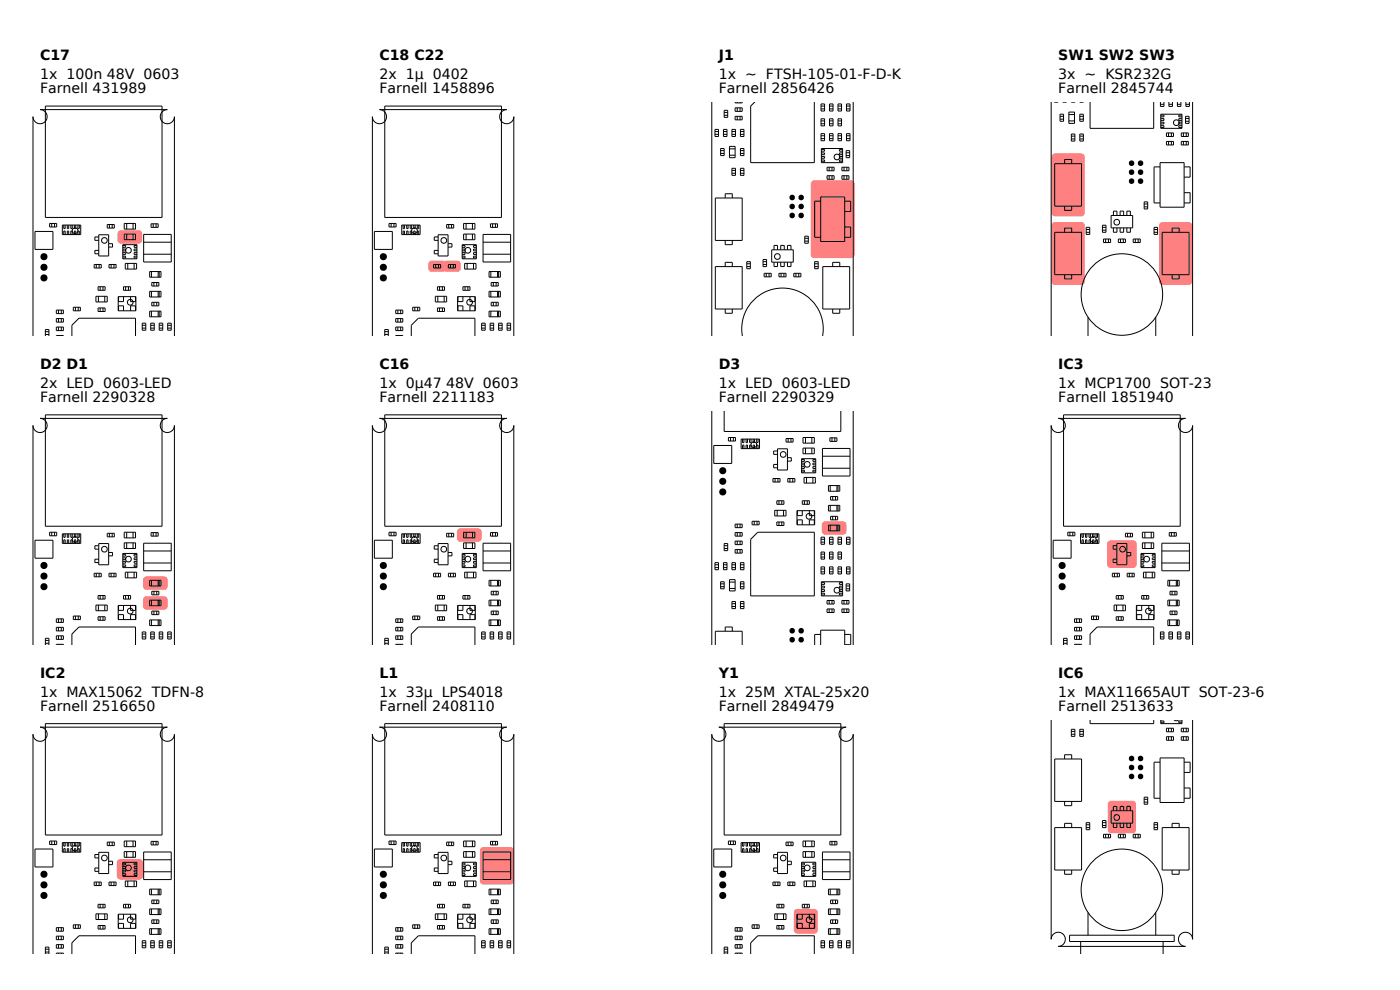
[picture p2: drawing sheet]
<svg xmlns="http://www.w3.org/2000/svg" width="297mm" height="210mm" viewBox="0 0 297 210" stroke-linecap="round" stroke-linejoin="round" font-family="sans-serif">
<path d="M25.1 49.1l.6-.3h3.7a.75 .75 0 0 1 .8 .8v1.3a.75 .75 0 0 1-.8 .8h-3.7a.75 .75 0 0 1-.8-.8v-1.3z" fill="#ff8080"/>
<g fill="none" stroke="#000" stroke-width=".21">
<path d="M9.6 22.5h24.8v23.6h-24.8zM7.4 49.1h3.8v3.8h-3.8zM10.5 47.4h1.5v.8h-1.5zM11 47.4v.8M11.6 47.4v.8M13.2 47.7h3.9v2.1h-3.9zM13.5 49.8v-.8h.3v.8M13.5 47.7v.8h.3v-.8M14.3 49.8v-.8h.3v.8M14.3 47.7v.8h.3v-.8M15 49.8v-.8h.3v.8M15 47.7v.8h.3v-.8"/>
<path d="M15.8 49.8v-.8h.3v.8M15.8 47.7v.8h.3v-.8M16.5 47.7v.8h.3v-.8M16.5 49.8v-.8h.3v.8M20 56.1h1.5v.8h-1.5zM20.4 56.1v.8M21 50.3h-.9v.7h.9M21 53.1h-.9v.7h.9M21 49.8h2.1v4.5h-2.1zM21 56.1v.8M22.8 47.6h1.5v.8h-1.5zM23.1 51.7h.8v.7h-.8"/>
<path d="M23.1 56.1h1.5v.8h-1.5zM23.2 47.6v.8M23.6 56.1v.8M23.8 47.6v.8M24.2 56.1v.8M26.1 53.6h.6v.4h-.6M26.1 52.1h.6v.4h-.6M26.1 52.8h.6v.4h-.6M26.1 54.3h.6v.4h-.6M26.1 51.9h3v3h-3zM26.4 47.4h2.4v1.2h-2.4zM26.4 49.7h2.4v1.2h-2.4z"/>
<path d="M26.6 55.9h2.4v1.2h-2.4zM26.9 47.4v1.2M26.9 49.7v1.2M27.1 55.9v1.2M28.2 47.4v1.2M28.2 49.7v1.2M28.5 55.9v1.2M29.1 52.1h-.6v.4h.6M29.1 52.8h-.6v.4h.6M29.1 53.6h-.6v.4h.6M29.1 54.3h-.6v.4h.6M30.5 49.7h5.8v5.9h-5.8z"/>
<path d="M30.5 53.9h5.8M30.5 51.4h5.8M31.8 57.6h2.4v1.2h-2.4zM32.1 47.5h1.5v.7h-1.5zM32.1 57.6v1.2M32.2 59.9h1.5v.8h-1.5zM32.5 47.5v.7M32.7 59.9v.8M33.1 47.5v.7M33.3 59.9v.8M33.6 57.6v1.2M33.8 57.6v1.2"/>
<path d="M7 71.3v-46.5a1.5 1.5 0 0 0 1.5 1.5 1.5 1.5 0 0 0 1.5-1.5 1.5 1.5 0 0 0-1.5-1.5h27a1.5 1.5 0 0 0-1.5 1.5 1.5 1.5 0 0 0 1.5 1.5 1.5 1.5 0 0 0 1.5-1.5v46.5M9.6 71.3v-1.4h.8v1.4M9.6 70.4h.8M9.6 71h.8M12 65.8h1.5v.7h-1.5zM12 67.6h1.5v.7h-1.5zM12 69.4h1.5v.7h-1.5zM12 71.3v-.1h1.5v.1M12.4 65.8v.7M12.4 67.6v.7M12.4 69.4v.7M12.4 71.2v.1"/>
<path d="M13 65.8v.7M13 67.6v.7M13 69.4v.7M13 71.2v.1M15.3 71.3v-2.3l1.5-1.5h12v3.8M15.6 65.2h1.5v.7h-1.5zM16 65.2v.7M16.6 65.2v.7M20.4 62.9h2.4v1.2h-2.4zM20.8 60.8h1.5v.8h-1.5zM20.8 65.3h1.5v.8h-1.5zM20.9 62.9v1.2"/>
<path d="M21.3 60.8v.8M21.3 65.3v.8M21.9 60.8v.8M21.9 65.3v.8M22.2 62.9v1.2M25.1 62.9h3.7v3h-3.7zM25.2 65.9v-1h1v1M25.2 62.9v1.1h1v-1.1M26.2 60.8h1.5v.8h-1.5zM26.7 60.8v.8M27.3 60.8v.8M27.7 62.9v1.1h1.1v-1.1"/>
<path d="M27.7 65.9v-1h1.1v1M30.2 69h.7M30.2 69.6h.7M30.2 68.6h.7v1.5h-.7zM31.8 61.8h2.4v1.2h-2.4zM31.8 66h2.4v1.2h-2.4zM32 69h.7M32 69.6h.7M32 68.6h.7v1.5h-.7zM32.1 61.8v1.2M32.1 66v1.2M32.2 64.1h1.5v.8h-1.5z"/>
<path d="M32.7 64.1v.8M33.3 64.1v.8M33.6 61.8v1.2M33.6 66v1.2M33.8 69h.7M33.8 69.6h.7M33.8 68.6h.7v1.5h-.7zM33.8 61.8v1.2M33.8 66v1.2M35.6 69h.7M35.6 69.6h.7M35.6 68.6h.7v1.5h-.7z"/>
<circle cx="15.9" cy="48.9" r=".6"/>
<circle cx="22.1" cy="51" r=".6"/>
<circle cx="27.2" cy="53.1" r=".6"/>
<circle cx="27.6" cy="64.1" r=".6"/>
</g>
<g fill="#000">
<circle cx="9.3" cy="56.7" r=".76"/>
<circle cx="9.3" cy="59" r=".76"/>
<circle cx="9.3" cy="54.5" r=".76"/>
</g>
<g fill="#ff8080">
<path d="M30.5 126.7l.6-.2h3.7a.75 .75 0 0 1 .8 .7v1.4a.75 .75 0 0 1-.8 .7h-3.7a.75 .75 0 0 1-.8-.7v-1.4z"/>
<path d="M30.5 122.5l.6-.2h3.7a.75 .75 0 0 1 .8 .7v1.4a.75 .75 0 0 1-.8 .7h-3.7a.75 .75 0 0 1-.8-.7v-1.4z"/>
</g>
<g fill="none" stroke="#000" stroke-width=".21">
<path d="M9.6 88h24.8v23.6h-24.8zM7.4 114.6h3.8v3.8h-3.8zM10.5 112.9h1.5v.8h-1.5zM11 112.9v.8M11.6 112.9v.8M13.2 113.3h3.9v2h-3.9zM13.5 115.3v-.8h.3v.8M13.5 113.3v.7h.3v-.7M14.3 115.3v-.8h.3v.8M14.3 113.3v.7h.3v-.7M15 115.3v-.8h.3v.8M15 113.3v.7h.3v-.7"/>
<path d="M15.8 115.3v-.8h.3v.8M15.8 113.3v.7h.3v-.7M16.5 113.3v.7h.3v-.7M16.5 115.3v-.8h.3v.8M21 115.8h-.9v.7h.9M21 118.6h-.9v.8h.9M21 115.3h2.1v4.5h-2.1zM22.8 113.1h1.5v.8h-1.5zM23.1 117.2h.8v.7h-.8M23.2 113.1v.8M23.8 113.1v.8M26.1 119.1h.6v.4h-.6"/>
<path d="M26.1 117.6h.6v.4h-.6M26.1 118.4h.6v.3h-.6M26.1 119.9h.6v.3h-.6M26.1 117.4h3v3h-3zM26.4 112.9h2.4v1.2h-2.4zM26.4 115.2h2.4v1.2h-2.4zM26.9 112.9v1.2M26.9 115.2v1.2M28.2 112.9v1.2M28.2 115.2v1.2M29.1 117.6h-.6v.4h.6M29.1 118.4h-.6v.3h.6"/>
<path d="M29.1 119.1h-.6v.4h.6M29.1 119.9h-.6v.3h.6M30.5 115.2h5.8v5.9h-5.8zM30.5 119.4h5.8M30.5 116.9h5.8M32.1 113h1.5v.7h-1.5zM32.5 113v.7M33.1 113v.7M7 136.8v-46.5a1.5 1.5 0 0 0 1.5 1.5 1.5 1.5 0 0 0 1.5-1.5 1.5 1.5 0 0 0-1.5-1.5h27a1.5 1.5 0 0 0-1.5 1.5 1.5 1.5 0 0 0 1.5 1.5 1.5 1.5 0 0 0 1.5-1.5v46.5M9.6 136.8v-1.4h.8v1.4M9.6 135.9h.8M9.6 136.5h.8"/>
<path d="M12 131.3h1.5v.7h-1.5zM12 133.1h1.5v.7h-1.5zM12 134.9h1.5v.7h-1.5zM12 136.8v-.1h1.5v.1M12.4 131.3v.7M12.4 133.1v.7M12.4 134.9v.7M12.4 136.7v.1M13 131.3v.7M13 133.1v.7M13 134.9v.7M13 136.7v.1"/>
<path d="M15.3 136.8v-2.3l1.5-1.5h12v3.8M15.6 130.7h1.5v.7h-1.5zM16 130.7v.7M16.6 130.7v.7M20 121.6h1.5v.8h-1.5zM20.4 128.4h2.4v1.2h-2.4zM20.4 121.6v.8M20.8 126.3h1.5v.8h-1.5zM20.8 130.8h1.5v.8h-1.5zM20.9 128.4v1.2M21 121.6v.8M21.3 126.3v.8"/>
<path d="M21.3 130.8v.8M21.9 126.3v.8M21.9 130.8v.8M22.2 128.4v1.2M23.1 121.6h1.5v.8h-1.5zM23.6 121.6v.8M24.2 121.6v.8M25.1 128.4h3.7v3h-3.7zM25.2 131.4v-1h1v1M25.2 128.4v1.1h1v-1.1M26.2 126.3h1.5v.8h-1.5zM26.6 121.4h2.4v1.2h-2.4z"/>
<path d="M26.7 126.3v.8M27.1 121.4v1.2M27.3 126.3v.8M27.7 128.4v1.1h1.1v-1.1M27.7 131.4v-1h1.1v1M28.5 121.4v1.2M30.2 134.5h.7M30.2 135.1h.7M30.2 134.1h.7v1.5h-.7zM31.8 123.1h2.4v1.2h-2.4zM31.8 127.3h2.4v1.2h-2.4zM31.8 131.5h2.4v1.2h-2.4z"/>
<path d="M32 134.5h.7M32 135.1h.7M32 134.1h.7v1.5h-.7zM32.1 123.1v1.2M32.1 127.3v1.2M32.1 131.5v1.2M32.2 129.6h1.5v.8h-1.5zM32.2 125.4h1.5v.8h-1.5zM32.7 125.4v.8M32.7 129.6v.8M33.3 125.4v.8M33.3 129.6v.8"/>
<path d="M33.6 123.1v1.2M33.6 127.3v1.2M33.6 131.5v1.2M33.8 134.5h.7M33.8 135.1h.7M33.8 134.1h.7v1.5h-.7zM33.8 123.1v1.2M33.8 127.3v1.2M33.8 131.5v1.2M35.6 134.5h.7M35.6 135.1h.7M35.6 134.1h.7v1.5h-.7z"/>
<circle cx="15.9" cy="114.4" r=".6"/>
<circle cx="22.1" cy="116.5" r=".6"/>
<circle cx="27.2" cy="118.6" r=".6"/>
<circle cx="27.6" cy="129.6" r=".6"/>
</g>
<g fill="#000">
<circle cx="9.3" cy="120" r=".76"/>
<circle cx="9.3" cy="124.5" r=".76"/>
<circle cx="9.3" cy="122.2" r=".76"/>
</g>
<path d="M25 182.5l.5-.3h4.1a.75 .75 0 0 1 .7 .8v2.8a.75 .75 0 0 1-.7 .8h-4.1a.75 .75 0 0 1-.7-.8v-2.8z" fill="#ff8080"/>
<g fill="none" stroke="#000" stroke-width=".21">
<path d="M9.6 153.5h24.8v23.6h-24.8zM10.5 178.4h1.5v.8h-1.5zM11 178.4v.8M11.6 178.4v.8M13.2 178.8h3.9v2h-3.9zM13.5 178.8v.7h.3v-.7M14.3 178.8v.7h.3v-.7M15 178.8v.7h.3v-.7M15.8 178.8v.7h.3v-.7M16.5 178.8v.7h.3v-.7M22.8 178.6h1.5v.8h-1.5zM23.2 178.6v.8"/>
<path d="M23.8 178.6v.8M26.4 178.4h2.4v1.2h-2.4zM26.9 178.4v1.2M28.2 178.4v1.2M32.1 178.5h1.5v.7h-1.5zM32.5 178.5v.7M33.1 178.5v.7M7.4 180.1h3.8v3.8h-3.8zM12 196.8h1.5v.7h-1.5zM12 198.6h1.5v.7h-1.5zM12.4 196.8v.7M12.4 198.6v.7"/>
<path d="M13 196.8v.7M13 198.6v.7M13.5 180.8v-.8h.3v.8M14.3 180.8v-.8h.3v.8M15 180.8v-.8h.3v.8M15.6 196.2h1.5v.7h-1.5zM15.8 180.8v-.8h.3v.8M16 196.2v.7M16.5 180.8v-.8h.3v.8M16.6 196.2v.7M20 187.1h1.5v.8h-1.5zM20.4 193.9h2.4v1.2h-2.4z"/>
<path d="M20.4 187.1v.8M20.8 191.8h1.5v.8h-1.5zM20.8 196.3h1.5v.8h-1.5zM20.9 193.9v1.2M21 181.3h-.9v.7h.9M21 184.1h-.9v.8h.9M21 180.8h2.1v4.5h-2.1zM21 187.1v.8M21.3 191.8v.8M21.3 196.3v.8M21.9 191.8v.8M21.9 196.3v.8"/>
<path d="M22.2 193.9v1.2M23.1 182.7h.8v.7h-.8M23.1 187.1h1.5v.8h-1.5zM23.6 187.1v.8M24.2 187.1v.8M25.1 193.9h3.7v3h-3.7zM25.2 196.9v-1h1v1M25.2 193.9v1.1h1v-1.1M26.1 184.6h.6v.4h-.6M26.1 183.1h.6v.4h-.6M26.1 183.9h.6v.3h-.6M26.1 185.4h.6v.3h-.6"/>
<path d="M26.1 182.9h3v3h-3zM26.2 191.8h1.5v.8h-1.5zM26.4 180.7h2.4v1.2h-2.4zM26.6 186.9h2.4v1.2h-2.4zM26.7 191.8v.8M26.9 180.7v1.2M27.1 186.9v1.2M27.3 191.8v.8M27.7 193.9v1.1h1.1v-1.1M27.7 196.9v-1h1.1v1M28.2 180.7v1.2M28.5 186.9v1.2"/>
<path d="M29.1 183.1h-.6v.4h.6M29.1 183.9h-.6v.3h.6M29.1 184.6h-.6v.4h.6M29.1 185.4h-.6v.3h.6M30.2 199.6h.7v1.5h-.7zM30.5 180.7h5.8v5.9h-5.8zM30.5 184.9h5.8M30.5 182.4h5.8M31.8 188.6h2.4v1.2h-2.4zM31.8 192.8h2.4v1.2h-2.4zM31.8 197h2.4v1.2h-2.4zM32 199.6h.7v1.5h-.7z"/>
<path d="M32.1 188.6v1.2M32.1 192.8v1.2M32.1 197v1.2M32.2 195.1h1.5v.8h-1.5zM32.2 190.9h1.5v.8h-1.5zM32.7 190.9v.8M32.7 195.1v.8M33.3 190.9v.8M33.3 195.1v.8M33.6 188.6v1.2M33.6 192.8v1.2M33.6 197v1.2"/>
<path d="M33.8 199.6h.7v1.5h-.7zM33.8 188.6v1.2M33.8 192.8v1.2M33.8 197v1.2M35.6 199.6h.7v1.5h-.7zM7 202.3v-46.5a1.5 1.5 0 0 0 1.5 1.5 1.5 1.5 0 0 0 1.5-1.5 1.5 1.5 0 0 0-1.5-1.5h27a1.5 1.5 0 0 0-1.5 1.5 1.5 1.5 0 0 0 1.5 1.5 1.5 1.5 0 0 0 1.5-1.5v46.5M9.6 202.3v-1.4h.8v1.4M9.6 201.4h.8M9.6 202h.8M12 200.4h1.5v.7h-1.5zM12 202.3v-.1h1.5v.1M12.4 200.4v.7"/>
<path d="M12.4 202.2v.1M13 200.4v.7M13 202.2v.1M15.3 202.3v-2.3l1.5-1.5h12v3.8M30.2 200h.7M30.2 200.6h.7M32 200h.7M32 200.6h.7M33.8 200h.7M33.8 200.6h.7M35.6 200h.7M35.6 200.6h.7"/>
<circle cx="15.9" cy="180" r=".6"/>
<circle cx="22.1" cy="182" r=".6"/>
<circle cx="27.2" cy="184.1" r=".6"/>
<circle cx="27.6" cy="195.1" r=".6"/>
</g>
<g fill="#000">
<circle cx="9.3" cy="187.7" r=".76"/>
<circle cx="9.3" cy="190" r=".76"/>
<circle cx="9.3" cy="185.5" r=".76"/>
</g>
<g fill="#ff8080">
<path d="M91.1 55.5l.5-.2h2.3a.75 .75 0 0 1 .7 .7v.9a.75 .75 0 0 1-.7 .8h-2.3a.75 .75 0 0 1-.7-.8v-.9z"/>
<path d="M94.2 55.5l.6-.2h2.2a.75 .75 0 0 1 .8 .7v.9a.75 .75 0 0 1-.8 .8h-2.2a.75 .75 0 0 1-.8-.8v-.9z"/>
</g>
<g fill="none" stroke="#000" stroke-width=".21">
<path d="M81.6 22.5h24.8v23.6h-24.8zM79.4 49.1h3.8v3.8h-3.8zM82.5 47.4h1.5v.8h-1.5zM83 47.4v.8M83.6 47.4v.8M85.2 47.7h3.9v2.1h-3.9zM85.5 49.8v-.8h.3v.8M85.5 47.7v.8h.3v-.8M86.3 49.8v-.8h.3v.8M86.3 47.7v.8h.3v-.8M87 49.8v-.8h.3v.8M87 47.7v.8h.3v-.8"/>
<path d="M87.8 49.8v-.8h.3v.8M87.8 47.7v.8h.3v-.8M88.5 47.7v.8h.3v-.8M88.5 49.8v-.8h.3v.8M92 56.1h1.5v.8h-1.5zM92.4 56.1v.8M93 50.3h-.9v.7h.9M93 53.1h-.9v.7h.9M93 49.8h2.1v4.5h-2.1zM93 56.1v.8M94.8 47.6h1.5v.8h-1.5zM95.1 51.7h.8v.7h-.8"/>
<path d="M95.1 56.1h1.5v.8h-1.5zM95.2 47.6v.8M95.6 56.1v.8M95.8 47.6v.8M96.2 56.1v.8M98.1 53.6h.6v.4h-.6M98.1 52.1h.6v.4h-.6M98.1 52.8h.6v.4h-.6M98.1 54.3h.6v.4h-.6M98.1 51.9h3v3h-3zM98.4 47.4h2.4v1.2h-2.4zM98.4 49.7h2.4v1.2h-2.4z"/>
<path d="M98.6 55.9h2.4v1.2h-2.4zM98.9 47.4v1.2M98.9 49.7v1.2M99.1 55.9v1.2M100.2 47.4v1.2M100.2 49.7v1.2M100.5 55.9v1.2M101.1 52.1h-.6v.4h.6M101.1 52.8h-.6v.4h.6M101.1 53.6h-.6v.4h.6M101.1 54.3h-.6v.4h.6M102.5 49.7h5.8v5.9h-5.8z"/>
<path d="M102.5 53.9h5.8M102.5 51.4h5.8M103.8 57.6h2.4v1.2h-2.4zM104.1 47.5h1.5v.7h-1.5zM104.1 57.6v1.2M104.2 59.9h1.5v.8h-1.5zM104.5 47.5v.7M104.7 59.9v.8M105.1 47.5v.7M105.3 59.9v.8M105.6 57.6v1.2M105.8 57.6v1.2"/>
<path d="M79 71.3v-46.5a1.5 1.5 0 0 0 1.5 1.5 1.5 1.5 0 0 0 1.5-1.5 1.5 1.5 0 0 0-1.5-1.5h27a1.5 1.5 0 0 0-1.5 1.5 1.5 1.5 0 0 0 1.5 1.5 1.5 1.5 0 0 0 1.5-1.5v46.5M81.6 71.3v-1.4h.8v1.4M81.6 70.4h.8M81.6 71h.8M84 65.8h1.5v.7h-1.5zM84 67.6h1.5v.7h-1.5zM84 69.4h1.5v.7h-1.5zM84 71.3v-.1h1.5v.1M84.4 65.8v.7M84.4 67.6v.7M84.4 69.4v.7M84.4 71.2v.1"/>
<path d="M85 65.8v.7M85 67.6v.7M85 69.4v.7M85 71.2v.1M87.3 71.3v-2.3l1.5-1.5h12v3.8M87.6 65.2h1.5v.7h-1.5zM88 65.2v.7M88.6 65.2v.7M92.4 62.9h2.4v1.2h-2.4zM92.8 60.8h1.5v.8h-1.5zM92.8 65.3h1.5v.8h-1.5zM92.9 62.9v1.2"/>
<path d="M93.3 60.8v.8M93.3 65.3v.8M93.9 60.8v.8M93.9 65.3v.8M94.2 62.9v1.2M97.1 62.9h3.7v3h-3.7zM97.2 65.9v-1h1v1M97.2 62.9v1.1h1v-1.1M98.2 60.8h1.5v.8h-1.5zM98.7 60.8v.8M99.3 60.8v.8M99.7 62.9v1.1h1.1v-1.1"/>
<path d="M99.7 65.9v-1h1.1v1M102.2 69h.7M102.2 69.6h.7M102.2 68.6h.7v1.5h-.7zM103.8 61.8h2.4v1.2h-2.4zM103.8 66h2.4v1.2h-2.4zM104 69h.7M104 69.6h.7M104 68.6h.7v1.5h-.7zM104.1 61.8v1.2M104.1 66v1.2M104.2 64.1h1.5v.8h-1.5z"/>
<path d="M104.7 64.1v.8M105.3 64.1v.8M105.6 61.8v1.2M105.6 66v1.2M105.8 69h.7M105.8 69.6h.7M105.8 68.6h.7v1.5h-.7zM105.8 61.8v1.2M105.8 66v1.2M107.6 69h.7M107.6 69.6h.7M107.6 68.6h.7v1.5h-.7z"/>
<circle cx="87.9" cy="48.9" r=".6"/>
<circle cx="94.2" cy="51" r=".6"/>
<circle cx="99.3" cy="53.1" r=".6"/>
<circle cx="99.6" cy="64.1" r=".6"/>
</g>
<g fill="#000">
<circle cx="81.3" cy="54.5" r=".76"/>
<circle cx="81.3" cy="56.7" r=".76"/>
<circle cx="81.3" cy="59" r=".76"/>
</g>
<path d="M97.2 112.3l.5-.2h3.7a.75 .75 0 0 1 .8 .7v1.4a.75 .75 0 0 1-.8 .7h-3.7a.75 .75 0 0 1-.8-.7v-1.4z" fill="#ff8080"/>
<g fill="none" stroke="#000" stroke-width=".21">
<path d="M81.6 88h24.8v23.6h-24.8zM79.4 114.6h3.8v3.8h-3.8zM82.5 112.9h1.5v.8h-1.5zM83 112.9v.8M83.6 112.9v.8M85.2 113.3h3.9v2h-3.9zM85.5 115.3v-.8h.3v.8M85.5 113.3v.7h.3v-.7M86.3 115.3v-.8h.3v.8M86.3 113.3v.7h.3v-.7M87 115.3v-.8h.3v.8M87 113.3v.7h.3v-.7"/>
<path d="M87.8 115.3v-.8h.3v.8M87.8 113.3v.7h.3v-.7M88.5 113.3v.7h.3v-.7M88.5 115.3v-.8h.3v.8M93 115.8h-.9v.7h.9M93 118.6h-.9v.8h.9M93 115.3h2.1v4.5h-2.1zM94.8 113.1h1.5v.8h-1.5zM95.1 117.2h.8v.7h-.8M95.2 113.1v.8M95.8 113.1v.8M98.1 119.1h.6v.4h-.6"/>
<path d="M98.1 117.6h.6v.4h-.6M98.1 118.4h.6v.3h-.6M98.1 119.9h.6v.3h-.6M98.1 117.4h3v3h-3zM98.4 112.9h2.4v1.2h-2.4zM98.4 115.2h2.4v1.2h-2.4zM98.9 112.9v1.2M98.9 115.2v1.2M100.2 112.9v1.2M100.2 115.2v1.2M101.1 117.6h-.6v.4h.6M101.1 118.4h-.6v.3h.6"/>
<path d="M101.1 119.1h-.6v.4h.6M101.1 119.9h-.6v.3h.6M102.5 115.2h5.8v5.9h-5.8zM102.5 119.4h5.8M102.5 116.9h5.8M104.1 113h1.5v.7h-1.5zM104.5 113v.7M105.1 113v.7M79 136.8v-46.5a1.5 1.5 0 0 0 1.5 1.5 1.5 1.5 0 0 0 1.5-1.5 1.5 1.5 0 0 0-1.5-1.5h27a1.5 1.5 0 0 0-1.5 1.5 1.5 1.5 0 0 0 1.5 1.5 1.5 1.5 0 0 0 1.5-1.5v46.5M81.6 136.8v-1.4h.8v1.4M81.6 135.9h.8M81.6 136.5h.8"/>
<path d="M84 131.3h1.5v.7h-1.5zM84 133.1h1.5v.7h-1.5zM84 134.9h1.5v.7h-1.5zM84 136.8v-.1h1.5v.1M84.4 131.3v.7M84.4 133.1v.7M84.4 134.9v.7M84.4 136.7v.1M85 131.3v.7M85 133.1v.7M85 134.9v.7M85 136.7v.1"/>
<path d="M87.3 136.8v-2.3l1.5-1.5h12v3.8M87.6 130.7h1.5v.7h-1.5zM88 130.7v.7M88.6 130.7v.7M92 121.6h1.5v.8h-1.5zM92.4 128.4h2.4v1.2h-2.4zM92.4 121.6v.8M92.8 126.3h1.5v.8h-1.5zM92.8 130.8h1.5v.8h-1.5zM92.9 128.4v1.2M93 121.6v.8M93.3 126.3v.8"/>
<path d="M93.3 130.8v.8M93.9 126.3v.8M93.9 130.8v.8M94.2 128.4v1.2M95.1 121.6h1.5v.8h-1.5zM95.6 121.6v.8M96.2 121.6v.8M97.1 128.4h3.7v3h-3.7zM97.2 131.4v-1h1v1M97.2 128.4v1.1h1v-1.1M98.2 126.3h1.5v.8h-1.5zM98.6 121.4h2.4v1.2h-2.4z"/>
<path d="M98.7 126.3v.8M99.1 121.4v1.2M99.3 126.3v.8M99.7 128.4v1.1h1.1v-1.1M99.7 131.4v-1h1.1v1M100.5 121.4v1.2M102.2 134.5h.7M102.2 135.1h.7M102.2 134.1h.7v1.5h-.7zM103.8 123.1h2.4v1.2h-2.4zM103.8 127.3h2.4v1.2h-2.4zM103.8 131.5h2.4v1.2h-2.4z"/>
<path d="M104 134.5h.7M104 135.1h.7M104 134.1h.7v1.5h-.7zM104.1 123.1v1.2M104.1 127.3v1.2M104.1 131.5v1.2M104.2 129.6h1.5v.8h-1.5zM104.2 125.4h1.5v.8h-1.5zM104.7 125.4v.8M104.7 129.6v.8M105.3 125.4v.8M105.3 129.6v.8"/>
<path d="M105.6 123.1v1.2M105.6 127.3v1.2M105.6 131.5v1.2M105.8 134.5h.7M105.8 135.1h.7M105.8 134.1h.7v1.5h-.7zM105.8 123.1v1.2M105.8 127.3v1.2M105.8 131.5v1.2M107.6 134.5h.7M107.6 135.1h.7M107.6 134.1h.7v1.5h-.7z"/>
<circle cx="87.9" cy="114.4" r=".6"/>
<circle cx="94.2" cy="116.5" r=".6"/>
<circle cx="99.3" cy="118.6" r=".6"/>
<circle cx="99.6" cy="129.6" r=".6"/>
</g>
<g fill="#000">
<circle cx="81.3" cy="120" r=".76"/>
<circle cx="81.3" cy="124.5" r=".76"/>
<circle cx="81.3" cy="122.2" r=".76"/>
</g>
<path d="M102 179.9l.6-.2h5.7a.75 .75 0 0 1 .7 .7v6.5a.75 .75 0 0 1-.7 .7h-5.7a.75 .75 0 0 1-.8-.7v-6.5z" fill="#ff8080"/>
<g fill="none" stroke="#000" stroke-width=".21">
<path d="M81.6 153.5h24.8v23.6h-24.8zM82.5 178.4h1.5v.8h-1.5zM83 178.4v.8M83.6 178.4v.8M85.2 178.8h3.9v2h-3.9zM85.5 178.8v.7h.3v-.7M86.3 178.8v.7h.3v-.7M87 178.8v.7h.3v-.7M87.8 178.8v.7h.3v-.7M88.5 178.8v.7h.3v-.7M94.8 178.6h1.5v.8h-1.5zM95.2 178.6v.8"/>
<path d="M95.8 178.6v.8M98.4 178.4h2.4v1.2h-2.4zM98.9 178.4v1.2M100.2 178.4v1.2M104.1 178.5h1.5v.7h-1.5zM104.5 178.5v.7M105.1 178.5v.7M79.4 180.1h3.8v3.8h-3.8zM84 196.8h1.5v.7h-1.5zM84 198.6h1.5v.7h-1.5zM84.4 196.8v.7M84.4 198.6v.7"/>
<path d="M85 196.8v.7M85 198.6v.7M85.5 180.8v-.8h.3v.8M86.3 180.8v-.8h.3v.8M87 180.8v-.8h.3v.8M87.6 196.2h1.5v.7h-1.5zM87.8 180.8v-.8h.3v.8M88 196.2v.7M88.5 180.8v-.8h.3v.8M88.6 196.2v.7M92 187.1h1.5v.8h-1.5zM92.4 193.9h2.4v1.2h-2.4z"/>
<path d="M92.4 187.1v.8M92.8 191.8h1.5v.8h-1.5zM92.8 196.3h1.5v.8h-1.5zM92.9 193.9v1.2M93 181.3h-.9v.7h.9M93 184.1h-.9v.8h.9M93 180.8h2.1v4.5h-2.1zM93 187.1v.8M93.3 191.8v.8M93.3 196.3v.8M93.9 191.8v.8M93.9 196.3v.8"/>
<path d="M94.2 193.9v1.2M95.1 182.7h.8v.7h-.8M95.1 187.1h1.5v.8h-1.5zM95.6 187.1v.8M96.2 187.1v.8M97.1 193.9h3.7v3h-3.7zM97.2 196.9v-1h1v1M97.2 193.9v1.1h1v-1.1M98.1 184.6h.6v.4h-.6M98.1 183.1h.6v.4h-.6M98.1 183.9h.6v.3h-.6M98.1 185.4h.6v.3h-.6"/>
<path d="M98.1 182.9h3v3h-3zM98.2 191.8h1.5v.8h-1.5zM98.4 180.7h2.4v1.2h-2.4zM98.6 186.9h2.4v1.2h-2.4zM98.7 191.8v.8M98.9 180.7v1.2M99.1 186.9v1.2M99.3 191.8v.8M99.7 193.9v1.1h1.1v-1.1M99.7 196.9v-1h1.1v1M100.2 180.7v1.2M100.5 186.9v1.2"/>
<path d="M101.1 183.1h-.6v.4h.6M101.1 183.9h-.6v.3h.6M101.1 184.6h-.6v.4h.6M101.1 185.4h-.6v.3h.6M102.2 199.6h.7v1.5h-.7zM102.5 180.7h5.8v5.9h-5.8zM102.5 184.9h5.8M102.5 182.4h5.8M103.8 188.6h2.4v1.2h-2.4zM103.8 192.8h2.4v1.2h-2.4zM103.8 197h2.4v1.2h-2.4zM104 199.6h.7v1.5h-.7z"/>
<path d="M104.1 188.6v1.2M104.1 192.8v1.2M104.1 197v1.2M104.2 195.1h1.5v.8h-1.5zM104.2 190.9h1.5v.8h-1.5zM104.7 190.9v.8M104.7 195.1v.8M105.3 190.9v.8M105.3 195.1v.8M105.6 188.6v1.2M105.6 192.8v1.2M105.6 197v1.2"/>
<path d="M105.8 199.6h.7v1.5h-.7zM105.8 188.6v1.2M105.8 192.8v1.2M105.8 197v1.2M107.6 199.6h.7v1.5h-.7zM79 202.3v-46.5a1.5 1.5 0 0 0 1.5 1.5 1.5 1.5 0 0 0 1.5-1.5 1.5 1.5 0 0 0-1.5-1.5h27a1.5 1.5 0 0 0-1.5 1.5 1.5 1.5 0 0 0 1.5 1.5 1.5 1.5 0 0 0 1.5-1.5v46.5M81.6 202.3v-1.4h.8v1.4M81.6 201.4h.8M81.6 202h.8M84 200.4h1.5v.7h-1.5zM84 202.3v-.1h1.5v.1M84.4 200.4v.7"/>
<path d="M84.4 202.2v.1M85 200.4v.7M85 202.2v.1M87.3 202.3v-2.3l1.5-1.5h12v3.8M102.2 200h.7M102.2 200.6h.7M104 200h.7M104 200.6h.7M105.8 200h.7M105.8 200.6h.7M107.6 200h.7M107.6 200.6h.7"/>
<circle cx="87.9" cy="180" r=".6"/>
<circle cx="94.2" cy="182" r=".6"/>
<circle cx="99.3" cy="184.1" r=".6"/>
<circle cx="99.6" cy="195.1" r=".6"/>
</g>
<g fill="#000">
<circle cx="81.3" cy="187.7" r=".76"/>
<circle cx="81.3" cy="190" r=".76"/>
<circle cx="81.3" cy="185.5" r=".76"/>
</g>
<path d="M172.2 38.5l.6-.2h7.8a.75 .75 0 0 1 .7 .7v15a.75 .75 0 0 1-.7 .8h-7.8a.75 .75 0 0 1-.8-.8v-15z" fill="#ff8080"/>
<g fill="#000">
<circle cx="168.1" cy="43.8" r=".6"/>
<circle cx="168.1" cy="45.7" r=".6"/>
<circle cx="168.1" cy="41.9" r=".6"/>
<circle cx="170" cy="45.7" r=".6"/>
<circle cx="170" cy="43.8" r=".6"/>
<circle cx="170" cy="41.9" r=".6"/>
</g>
<g fill="none" stroke="#000" stroke-width=".21">
<path d="M151 21.7v49.6M151.7 27.9h.7M151.7 28.5h.7M151.7 27.5h.7v1.5h-.7zM152.9 31.5h.7v1.5h-.7zM152.9 32h.7M152.9 32.6h.7M153.5 27.9h.7M153.5 28.5h.7M153.5 27.5h.7v1.5h-.7zM153.6 23.4h.8v1.5h-.8zM153.6 23.9h.8"/>
<path d="M153.6 24.5h.8M154.8 31.1h1.2v2.4h-1.2zM154.8 32.9h1.2M154.8 31.6h1.2M155.3 27.9h.7M155.3 28.5h.7M155.3 27.5h.7v1.5h-.7zM155.3 36.8h.7M155.3 36.2h.7M155.3 35.7h.7v1.5h-.7zM156 21.7v.1h1.5v-.1M156 22.9h1.5v.7h-1.5z"/>
<path d="M156 24.7h1.5v.7h-1.5zM156.4 21.7v.1M156.4 22.9v.7M156.4 24.7v.7M157 21.7v.1M157 22.9v.7M157 24.7v.7M157.1 31.5h.7v1.5h-.7zM157.1 32h.7M157.1 27.9h.7M157.1 28.5h.7M157.1 27.5h.7v1.5h-.7z"/>
<path d="M157.1 36.8h.7M157.1 36.2h.7M157.1 35.7h.7v1.5h-.7zM157.1 32.6h.7M160.1 21.7l-.8 .8v12h13.5v-12.8M174.2 22.5h.7M174.2 23.1h.7M174.2 22.1h.7v1.5h-.7zM174.2 28.8h.7M174.2 29.4h.7M174.2 28.4h.7v1.5h-.7zM174.2 25.2h.7v1.5h-.7z"/>
<path d="M174.2 25.7h.7M174.2 26.3h.7M174.3 33.9h.6v.4h-.6M174.3 31.7h.6v.4h-.6M174.3 32.4h.6v.4h-.6M174.3 33.2h.6v.4h-.6M174.3 31.5h4.5v3h-4.5zM175.5 37.3h1.5v.7h-1.5zM175.5 35.5h1.5v.7h-1.5zM175.9 35.5v.7M175.9 37.3v.7M176 22.5h.7"/>
<path d="M176 23.1h.7M176 22.1h.7v1.5h-.7zM176 28.8h.7M176 29.4h.7M176 28.4h.7v1.5h-.7zM176 25.2h.7v1.5h-.7zM176 25.7h.7M176 26.3h.7M176.5 35.5v.7M176.5 37.3v.7M177.8 22.5h.7M177.8 23.1h.7"/>
<path d="M177.8 22.1h.7v1.5h-.7zM177.8 25.2h.7v1.5h-.7zM177.8 28.4h.7v1.5h-.7zM177.8 28.8h.7M177.8 29.4h.7M177.8 25.7h.7M177.8 26.3h.7M178.6 35.5h1.5v.7h-1.5zM178.6 37.3h1.5v.7h-1.5zM178.8 33.9h-.7v.4h.7M178.8 33.2h-.7v.4h.7M178.8 32.4h-.7v.4h.7"/>
<path d="M178.8 31.7h-.7v.4h.7M179.1 35.5v.7M179.1 37.3v.7M179.5 32h.8v1.5h-.8zM179.5 32.4h.8M179.5 33h.8M179.6 22.5h.7M179.6 23.1h.7M179.6 22.1h.7v1.5h-.7zM179.6 28.4h.7v1.5h-.7zM179.6 28.8h.7M179.6 29.4h.7"/>
<path d="M179.7 35.5v.7M179.7 37.3v.7M181 21.7v49.6M151.8 56.6h5.7v9h-5.7zM151.8 42h5.7v9h-5.7zM153.9 42v-.9h1.5v.9M153.9 51v.9h1.5v-.9M153.9 56.6v-.9h1.5v.9M158.4 56.6h.8M158.4 56h.8M158.4 55.5h.8v1.5h-.8zM161.9 55.1h.7v1.5h-.7z"/>
<path d="M161.9 55.5h.7M161.9 56.1h.7M162.1 58h1.5v.7h-1.5zM162.6 58v.7M163.2 58v.7M163.7 53h4.6v2.6h-4.6zM164.2 55.6v.9h.8v-.9M164.2 53v-.9h.8v.9M165.3 58h1.5v.7h-1.5zM165.6 55.6v.9h.8v-.9M165.6 53v-.9h.8v.9M165.7 58v.7"/>
<path d="M166.3 58v.7M167.1 55.6v.9h.7v-.9M167.1 53v-.9h.7v.9M168.4 58h1.5v.7h-1.5zM168.9 58v.7M169.5 58v.7M170.7 51.2h.8M170.7 50.6h.8M170.7 50.1h.8v1.5h-.8zM172.8 56.6h.8M172.8 56h.8M172.8 55.5h.8v1.5h-.8z"/>
<path d="M174.1 42.7h-1.3v7.6h1.3M174.1 41.8h5.1v9.4h-5.1zM174.6 56.6h5.7v9h-5.7zM176.7 56.6v-.9h1.5v.9M179.2 48.2h1.3v2.1h-1.3M179.2 42.7h1.3v2.2h-1.3M153.9 65.6v.9h1.5v-.9M157.5 71.3a8.6 8.6 0 0 1 8.5-10.2 8.6 8.6 0 0 1 8.5 10.2M176.7 65.6v.9h1.5v-.9"/>
<circle cx="177.6" cy="33.3" r=".6"/>
<circle cx="164.9" cy="54.4" r=".6"/>
</g>
<path d="M174.6 110.8l.5-.2h3.7a.75 .75 0 0 1 .8 .7v1.4a.75 .75 0 0 1-.8 .7h-3.7a.75 .75 0 0 1-.8-.7v-1.4z" fill="#ff8080"/>
<g fill="none" stroke="#000" stroke-width=".21">
<path d="M151 87.2v49.6M151.4 94.5h3.8v3.8h-3.8zM153.6 87.2v4.3h24.8v-4.3M154.5 92.8h1.5v.8h-1.5zM155 92.8v.8M155.6 92.8v.8M157.2 93.1h3.9v2.1h-3.9zM157.5 95.2v-.8h.3v.8M157.5 93.1v.8h.3v-.8M158.3 95.2v-.8h.3v.8M158.3 93.1v.8h.3v-.8M159 95.2v-.8h.3v.8"/>
<path d="M159 93.1v.8h.3v-.8M159.8 95.2v-.8h.3v.8M159.8 93.1v.8h.3v-.8M160.5 93.1v.8h.3v-.8M160.5 95.2v-.8h.3v.8M165 95.7h-.9v.7h.9M165 98.5h-.9v.7h.9M165 95.2h2.1v4.5h-2.1zM166.8 93h1.5v.8h-1.5zM167.1 97.1h.8v.7h-.8M167.2 93v.8M167.8 93v.8"/>
<path d="M170.1 99h.6v.4h-.6M170.1 97.5h.6v.4h-.6M170.1 98.3h.6v.3h-.6M170.1 99.7h.6v.4h-.6M170.1 97.3h3v3h-3zM170.4 92.8h2.4v1.2h-2.4zM170.4 95.1h2.4v1.2h-2.4zM170.9 92.8v1.2M170.9 95.1v1.2M172.2 92.8v1.2M172.2 95.1v1.2M173.1 97.5h-.6v.4h.6"/>
<path d="M173.1 98.3h-.6v.3h.6M173.1 99h-.6v.4h.6M173.1 99.7h-.6v.4h.6M174.5 95.1h5.8v5.9h-5.8zM174.5 99.3h5.8M174.5 96.8h5.8M176.1 92.9h1.5v.7h-1.5zM176.5 92.9v.7M177.1 92.9v.7M181 87.2v49.6M151.7 119.8h.7M151.7 119.4h.7v1.5h-.7z"/>
<path d="M153.5 119.8h.7M153.5 119.4h.7v1.5h-.7zM153.6 115.3h.8v1.5h-.8zM153.6 115.8h.8M153.6 116.4h.8M155.3 119.4h.7v1.5h-.7zM155.3 119.8h.7M156 111.2h1.5v.7h-1.5zM156 113h1.5v.7h-1.5zM156 114.8h1.5v.7h-1.5zM156 116.6h1.5v.7h-1.5zM156.4 111.2v.7"/>
<path d="M156.4 113v.7M156.4 114.8v.7M156.4 116.6v.7M157 111.2v.7M157 113v.7M157 114.8v.7M157 116.6v.7M157.1 119.4h.7v1.5h-.7zM157.1 119.8h.7M159.3 114.4l1.5-1.5h12v13.5h-13.5zM159.6 110.6h1.5v.7h-1.5zM160 110.6v.7"/>
<path d="M160.6 110.6v.7M164 101.5h1.5v.8h-1.5zM164.4 108.3h2.4v1.2h-2.4zM164.4 101.5v.8M164.8 106.2h1.5v.8h-1.5zM164.8 110.7h1.5v.8h-1.5zM164.9 108.3v1.2M165 101.5v.8M165.3 106.2v.8M165.3 110.7v.8M165.9 106.2v.8M165.9 110.7v.8"/>
<path d="M166.2 108.3v1.2M167.1 101.5h1.5v.8h-1.5zM167.6 101.5v.8M168.2 101.5v.8M169.1 108.3h3.7v3h-3.7zM169.2 111.3v-1h1v1M169.2 108.3v1.1h1v-1.1M170.2 106.2h1.5v.8h-1.5zM170.6 101.3h2.4v1.2h-2.4zM170.7 106.2v.8M171.1 101.3v1.2M171.3 106.2v.8"/>
<path d="M171.7 108.3v1.1h1.1v-1.1M171.7 111.3v-1h1.1v1M172.5 101.3v1.2M174.2 114.4h.7M174.2 115h.7M174.2 114h.7v1.5h-.7zM174.2 117.1h.7v1.5h-.7zM174.2 117.6h.7M174.2 118.2h.7M175.8 103h2.4v1.2h-2.4zM175.8 107.2h2.4v1.2h-2.4zM175.8 111.4h2.4v1.2h-2.4z"/>
<path d="M176 114.4h.7M176 115h.7M176 114h.7v1.5h-.7zM176 117.1h.7v1.5h-.7zM176 117.6h.7M176 118.2h.7M176.1 103v1.2M176.1 107.2v1.2M176.1 111.4v1.2M176.2 109.5h1.5v.8h-1.5zM176.2 105.3h1.5v.8h-1.5zM176.7 105.3v.8"/>
<path d="M176.7 109.5v.8M177.3 105.3v.8M177.3 109.5v.8M177.6 103v1.2M177.6 107.2v1.2M177.6 111.4v1.2M177.8 114.4h.7M177.8 115h.7M177.8 114h.7v1.5h-.7zM177.8 103v1.2M177.8 107.2v1.2M177.8 111.4v1.2"/>
<path d="M177.8 117.1h.7v1.5h-.7zM177.8 117.6h.7M177.8 118.2h.7M179.6 114.4h.7M179.6 115h.7M179.6 114h.7v1.5h-.7zM151.7 120.4h.7M151.8 136.8v-2.9h5.7v2.9M152.9 123.4h.7v1.5h-.7zM152.9 123.9h.7M152.9 124.5h.7M153.5 120.4h.7"/>
<path d="M153.9 133.9v-.9h1.5v.9M154.8 123h1.2v2.4h-1.2zM154.8 124.8h1.2M154.8 123.5h1.2M155.3 127.6h.7v1.5h-.7zM155.3 120.4h.7M155.3 128.7h.7M155.3 128.1h.7M157.1 123.4h.7v1.5h-.7zM157.1 127.6h.7v1.5h-.7zM157.1 123.9h.7M157.1 120.4h.7"/>
<path d="M157.1 128.7h.7M157.1 128.1h.7M157.1 124.5h.7M174.1 134.6h-1.3v2.2M174.1 136.8v-3.1h5.1v3.1M174.2 120.7h.7M174.2 121.3h.7M174.2 120.3h.7v1.5h-.7zM174.3 124.4h.6v.3h-.6M174.3 125.9h.6v.3h-.6M174.3 123.6h.6v.4h-.6M174.3 125.1h.6v.4h-.6"/>
<path d="M174.3 123.4h4.5v3h-4.5zM175.5 129.2h1.5v.7h-1.5zM175.5 127.4h1.5v.7h-1.5zM175.9 127.4v.7M175.9 129.2v.7M176 120.7h.7M176 121.3h.7M176 120.3h.7v1.5h-.7zM176.5 127.4v.7M176.5 129.2v.7M177.8 120.3h.7v1.5h-.7zM177.8 120.7h.7"/>
<path d="M177.8 121.3h.7M178.6 127.4h1.5v.7h-1.5zM178.6 129.2h1.5v.7h-1.5zM178.8 124.4h-.7v.3h.7M178.8 125.9h-.7v.3h.7M178.8 125.1h-.7v.4h.7M178.8 123.6h-.7v.4h.7M179.1 127.4v.7M179.1 129.2v.7M179.2 134.6h1.3v2.2h-1.3M179.5 124.3h.8M179.5 124.9h.8"/>
<path d="M179.5 123.9h.8v1.5h-.8zM179.6 120.3h.7v1.5h-.7zM179.6 120.7h.7M179.6 121.3h.7M179.7 127.4v.7M179.7 129.2v.7"/>
<circle cx="159.9" cy="94.3" r=".6"/>
<circle cx="166.2" cy="96.4" r=".6"/>
<circle cx="171.3" cy="98.5" r=".6"/>
<circle cx="171.6" cy="109.5" r=".6"/>
<circle cx="177.6" cy="125.2" r=".6"/>
</g>
<g fill="#000">
<circle cx="153.3" cy="99.9" r=".76"/>
<circle cx="153.3" cy="104.4" r=".76"/>
<circle cx="153.3" cy="102.1" r=".76"/>
<circle cx="168.1" cy="135.7" r=".6"/>
<circle cx="168.1" cy="133.8" r=".59"/>
<circle cx="170" cy="135.7" r=".6"/>
<circle cx="170" cy="133.8" r=".59"/>
</g>
<path d="M168.6 193l.6-.2h3.6a.75 .75 0 0 1 .7 .8v3.7a.75 .75 0 0 1-.7 .8h-3.6a.75 .75 0 0 1-.8-.8v-3.7z" fill="#ff8080"/>
<g fill="none" stroke="#000" stroke-width=".21">
<path d="M153.6 153.5h24.8v23.6h-24.8zM154.5 178.4h1.5v.8h-1.5zM155 178.4v.8M155.6 178.4v.8M157.2 178.8h3.9v2h-3.9zM157.5 178.8v.7h.3v-.7M158.3 178.8v.7h.3v-.7M159 178.8v.7h.3v-.7M159.8 178.8v.7h.3v-.7M160.5 178.8v.7h.3v-.7M166.8 178.6h1.5v.8h-1.5zM167.2 178.6v.8"/>
<path d="M167.8 178.6v.8M170.4 178.4h2.4v1.2h-2.4zM170.9 178.4v1.2M172.2 178.4v1.2M176.1 178.5h1.5v.7h-1.5zM176.5 178.5v.7M177.1 178.5v.7M151.4 180.1h3.8v3.8h-3.8zM156 196.8h1.5v.7h-1.5zM156 198.6h1.5v.7h-1.5zM156.4 196.8v.7M156.4 198.6v.7"/>
<path d="M157 196.8v.7M157 198.6v.7M157.5 180.8v-.8h.3v.8M158.3 180.8v-.8h.3v.8M159 180.8v-.8h.3v.8M159.6 196.2h1.5v.7h-1.5zM159.8 180.8v-.8h.3v.8M160 196.2v.7M160.5 180.8v-.8h.3v.8M160.6 196.2v.7M164 187.1h1.5v.8h-1.5zM164.4 193.9h2.4v1.2h-2.4z"/>
<path d="M164.4 187.1v.8M164.8 191.8h1.5v.8h-1.5zM164.8 196.3h1.5v.8h-1.5zM164.9 193.9v1.2M165 181.3h-.9v.7h.9M165 184.1h-.9v.8h.9M165 180.8h2.1v4.5h-2.1zM165 187.1v.8M165.3 191.8v.8M165.3 196.3v.8M165.9 191.8v.8M165.9 196.3v.8"/>
<path d="M166.2 193.9v1.2M167.1 182.7h.8v.7h-.8M167.1 187.1h1.5v.8h-1.5zM167.6 187.1v.8M168.2 187.1v.8M169.1 193.9h3.7v3h-3.7zM169.2 196.9v-1h1v1M169.2 193.9v1.1h1v-1.1M170.1 184.6h.6v.4h-.6M170.1 183.1h.6v.4h-.6M170.1 183.9h.6v.3h-.6M170.1 185.4h.6v.3h-.6"/>
<path d="M170.1 182.9h3v3h-3zM170.2 191.8h1.5v.8h-1.5zM170.4 180.7h2.4v1.2h-2.4zM170.6 186.9h2.4v1.2h-2.4zM170.7 191.8v.8M170.9 180.7v1.2M171.1 186.9v1.2M171.3 191.8v.8M171.7 193.9v1.1h1.1v-1.1M171.7 196.9v-1h1.1v1M172.2 180.7v1.2M172.5 186.9v1.2"/>
<path d="M173.1 183.1h-.6v.4h.6M173.1 183.9h-.6v.3h.6M173.1 184.6h-.6v.4h.6M173.1 185.4h-.6v.3h.6M174.2 199.6h.7v1.5h-.7zM174.5 180.7h5.8v5.9h-5.8zM174.5 184.9h5.8M174.5 182.4h5.8M175.8 188.6h2.4v1.2h-2.4zM175.8 192.8h2.4v1.2h-2.4zM175.8 197h2.4v1.2h-2.4zM176 199.6h.7v1.5h-.7z"/>
<path d="M176.1 188.6v1.2M176.1 192.8v1.2M176.1 197v1.2M176.2 195.1h1.5v.8h-1.5zM176.2 190.9h1.5v.8h-1.5zM176.7 190.9v.8M176.7 195.1v.8M177.3 190.9v.8M177.3 195.1v.8M177.6 188.6v1.2M177.6 192.8v1.2M177.6 197v1.2"/>
<path d="M177.8 199.6h.7v1.5h-.7zM177.8 188.6v1.2M177.8 192.8v1.2M177.8 197v1.2M179.6 199.6h.7v1.5h-.7zM151 202.3v-46.5a1.5 1.5 0 0 0 1.5 1.5 1.5 1.5 0 0 0 1.5-1.5 1.5 1.5 0 0 0-1.5-1.5h27a1.5 1.5 0 0 0-1.5 1.5 1.5 1.5 0 0 0 1.5 1.5 1.5 1.5 0 0 0 1.5-1.5v46.5M153.6 202.3v-1.4h.8v1.4M153.6 201.4h.8M153.6 202h.8M156 200.4h1.5v.7h-1.5zM156 202.3v-.1h1.5v.1M156.4 200.4v.7"/>
<path d="M156.4 202.2v.1M157 200.4v.7M157 202.2v.1M159.3 202.3v-2.3l1.5-1.5h12v3.8M174.2 200h.7M174.2 200.6h.7M176 200h.7M176 200.6h.7M177.8 200h.7M177.8 200.6h.7M179.6 200h.7M179.6 200.6h.7"/>
<circle cx="159.9" cy="180" r=".6"/>
<circle cx="166.2" cy="182" r=".6"/>
<circle cx="171.3" cy="184.1" r=".6"/>
<circle cx="171.6" cy="195.1" r=".6"/>
</g>
<g fill="#000">
<circle cx="153.3" cy="187.7" r=".76"/>
<circle cx="153.3" cy="185.5" r=".76"/>
<circle cx="153.3" cy="190" r=".76"/>
</g>
<g fill="#ff8080">
<path d="M223.3 47.3l.6-.2h5.5a.75 .75 0 0 1 .8 .8v11.8a.75 .75 0 0 1-.8 .8h-5.5a.75 .75 0 0 1-.8-.8v-11.8z"/>
<path d="M246.1 47.3l.6-.2h5.5a.75 .75 0 0 1 .8 .8v11.8a.75 .75 0 0 1-.8 .8h-5.5a.75 .75 0 0 1-.8-.8v-11.8z"/>
<path d="M223.3 32.8l.6-.2h5.5a.75 .75 0 0 1 .8 .7v11.9a.75 .75 0 0 1-.8 .7h-5.5a.75 .75 0 0 1-.8-.7v-11.9z"/>
</g>
<g fill="#000">
<circle cx="240.1" cy="36.5" r=".6"/>
<circle cx="240.1" cy="34.6" r=".6"/>
<circle cx="240.1" cy="38.4" r=".59"/>
<circle cx="242" cy="36.5" r=".6"/>
<circle cx="242" cy="34.6" r=".6"/>
<circle cx="242" cy="38.4" r=".59"/>
</g>
<g fill="none" stroke="#000" stroke-width=".21">
<path d="M223 21.7v49.6M223.8 34.7h5.7v9h-5.7zM224.9 24.2h.8v1.5h-.8zM224.9 24.7h.8M224.9 25.3h.8M225.9 34.7v-.9h1.5v.9M226.8 23.8h1.2v2.4h-1.2zM226.8 25.7h1.2M226.8 24.3h1.2M227.3 29.5h.8M227.3 28.9h.8M227.3 28.4h.8v1.5h-.8z"/>
<path d="M229.1 24.2h.8v1.5h-.8zM229.1 24.7h.8M229.1 29.5h.8M229.1 28.9h.8M229.1 28.4h.8v1.5h-.8zM229.1 25.3h.8M231.3 21.7v5.5h13.5v-5.5M246.1 35.4h-1.2v7.7h1.2M246.1 34.5h5.1v9.5h-5.1zM246.2 22.1h.8M246.2 21.7v.9h.8v-.9M246.3 25.2h.7v.3h-.7"/>
<path d="M246.3 26.7h.7v.3h-.7M246.3 24.4h.7v.4h-.7M246.3 25.9h.7v.4h-.7M246.3 24.2h4.5v3h-4.5zM247.5 30h1.5v.8h-1.5zM247.5 28.2h1.5v.8h-1.5zM247.9 28.2v.8M247.9 30v.8M248 22.1h.8M248 21.7v.9h.8v-.9M248.5 28.2v.8M248.5 30v.8"/>
<path d="M249.8 22.1h.8M249.8 21.7v.9h.8v-.9M250.6 28.2h1.5v.8h-1.5zM250.6 30h1.5v.8h-1.5zM250.8 25.2h-.7v.3h.7M250.8 26.7h-.7v.3h.7M250.8 25.9h-.7v.4h.7M250.8 24.4h-.7v.4h.7M251.1 28.2v.8M251.1 30v.8M251.2 35.4h1.3v2.2h-1.3M251.5 24.7h.8v1.5h-.8z"/>
<path d="M251.5 25.1h.8M251.5 25.7h.8M251.6 22.1h.8M251.6 21.7v.9h.8v-.9M251.7 28.2v.8M251.7 30v.8M253 21.7v49.6M223.8 49.3h5.7v9h-5.7zM225.9 43.7v.9h1.5v-.9M225.9 49.3v-.9h1.5v.9M225.9 58.3v.9h1.5v-.9M230.5 49.3h.7"/>
<path d="M230.5 48.7h.7M230.5 48.2h.7v1.5h-.7zM233.9 47.8h.8v1.5h-.8zM233.9 48.2h.8M233.9 48.8h.8M234.1 50.7h1.5v.8h-1.5zM234.6 50.7v.8M235.2 50.7v.8M235.7 45.7h4.6v2.6h-4.6zM236.2 48.3v1h.8v-1M236.2 45.7v-.9h.8v.9M237.3 50.7h1.5v.8h-1.5z"/>
<path d="M237.7 48.3v1h.7v-1M237.7 45.7v-.9h.7v.9M237.7 50.7v.8M238.3 50.7v.8M239.1 48.3v1h.7v-1M239.1 45.7v-.9h.7v.9M240.4 50.7h1.5v.8h-1.5zM240.9 50.7v.8M241.5 50.7v.8M242.8 43.9h.7M242.8 43.3h.7M242.8 42.8h.7v1.5h-.7z"/>
<path d="M244.9 49.3h.7M244.9 48.7h.7M244.9 48.2h.7v1.5h-.7zM246.6 49.3h5.7v9h-5.7zM248.7 49.3v-.9h1.5v.9M248.7 58.3v.9h1.5v-.9M251.2 40.9h1.3v2.2h-1.3M230.8 67.3v4M245.2 67.3v4"/>
<circle cx="249.6" cy="26" r=".6"/>
<circle cx="236.9" cy="47.1" r=".6"/>
<circle cx="238" cy="62.5" r="8.6"/>
</g>
<path d="M235.1 114.9l.5-.3h4.8a.75 .75 0 0 1 .8 .8v4.3a.75 .75 0 0 1-.8 .8h-4.8a.75 .75 0 0 1-.7-.8v-4.3z" fill="#ff8080"/>
<g fill="none" stroke="#000" stroke-width=".21">
<path d="M225.7 88h24.7v23.6h-24.7zM223.4 114.6h3.9v3.8h-3.9zM226.6 112.9h1.5v.8h-1.5zM227 112.9v.8M227.6 112.9v.8M229.3 113.3h3.9v2h-3.9zM229.6 115.3v-.8h.3v.8M229.6 113.3v.7h.3v-.7M230.3 115.3v-.8h.3v.8M230.3 113.3v.7h.3v-.7M231.1 115.3v-.8h.3v.8M231.1 113.3v.7h.3v-.7"/>
<path d="M231.8 115.3v-.8h.3v.8M231.8 113.3v.7h.3v-.7M232.6 113.3v.7h.3v-.7M232.6 115.3v-.8h.3v.8M237 115.8h-.8v.7h.8M237 118.6h-.8v.8h.8M237 115.3h2.1v4.5h-2.1zM238.8 113.1h1.5v.8h-1.5zM239.1 117.2h.8v.7h-.8M239.2 113.1v.8M239.8 113.1v.8M242.1 119.1h.6v.4h-.6"/>
<path d="M242.1 117.6h.6v.4h-.6M242.1 118.4h.6v.3h-.6M242.1 119.9h.6v.3h-.6M242.1 117.4h3v3h-3zM242.4 112.9h2.4v1.2h-2.4zM242.4 115.2h2.4v1.2h-2.4zM242.9 112.9v1.2M242.9 115.2v1.2M244.3 112.9v1.2M244.3 115.2v1.2M245.1 117.6h-.6v.4h.6M245.1 118.4h-.6v.3h.6"/>
<path d="M245.1 119.1h-.6v.4h.6M245.1 119.9h-.6v.3h.6M246.5 115.2h5.9v5.9h-5.9zM246.5 119.4h5.9M246.5 116.9h5.9M248.1 113h1.5v.7h-1.5zM248.5 113v.7M249.1 113v.7M223 136.8v-46.5a1.5 1.5 0 0 0 1.5 1.5 1.5 1.5 0 0 0 1.5-1.5 1.5 1.5 0 0 0-1.5-1.5h27a1.5 1.5 0 0 0-1.5 1.5 1.5 1.5 0 0 0 1.5 1.5 1.5 1.5 0 0 0 1.5-1.5v46.5M225.7 136.8v-1.4h.7v1.4M225.7 135.9h.7M225.7 136.5h.7"/>
<path d="M228 131.3h1.5v.7h-1.5zM228 133.1h1.5v.7h-1.5zM228 134.9h1.5v.7h-1.5zM228 136.8v-.1h1.5v.1M228.4 131.3v.7M228.4 133.1v.7M228.4 134.9v.7M228.4 136.7v.1M229 131.3v.7M229 133.1v.7M229 134.9v.7M229 136.7v.1"/>
<path d="M231.3 136.8v-2.3l1.5-1.5h12v3.8M231.6 130.7h1.5v.7h-1.5zM232 130.7v.7M232.6 130.7v.7M236 121.6h1.5v.8h-1.5zM236.4 128.4h2.4v1.2h-2.4zM236.5 121.6v.8M236.8 126.3h1.5v.8h-1.5zM236.8 130.8h1.5v.8h-1.5zM236.9 128.4v1.2M237.1 121.6v.8M237.3 126.3v.8"/>
<path d="M237.3 130.8v.8M237.9 126.3v.8M237.9 130.8v.8M238.3 128.4v1.2M239.2 121.6h1.5v.8h-1.5zM239.6 121.6v.8M240.2 121.6v.8M241.1 128.4h3.8v3h-3.8zM241.2 131.4v-1h1v1M241.2 128.4v1.1h1v-1.1M242.2 126.3h1.5v.8h-1.5zM242.6 121.4h2.4v1.2h-2.4z"/>
<path d="M242.7 126.3v.8M243.1 121.4v1.2M243.3 126.3v.8M243.7 128.4v1.1h1.1v-1.1M243.7 131.4v-1h1.1v1M244.5 121.4v1.2M246.2 134.5h.8M246.2 135.1h.8M246.2 134.1h.8v1.5h-.8zM247.8 123.1h2.4v1.2h-2.4zM247.8 127.3h2.4v1.2h-2.4zM247.8 131.5h2.4v1.2h-2.4z"/>
<path d="M248 134.5h.8M248 135.1h.8M248 134.1h.8v1.5h-.8zM248.2 123.1v1.2M248.2 127.3v1.2M248.2 131.5v1.2M248.2 129.6h1.5v.8h-1.5zM248.2 125.4h1.5v.8h-1.5zM248.7 125.4v.8M248.7 129.6v.8M249.3 125.4v.8M249.3 129.6v.8"/>
<path d="M249.6 123.1v1.2M249.6 127.3v1.2M249.6 131.5v1.2M249.8 134.5h.8M249.8 135.1h.8M249.8 134.1h.8v1.5h-.8zM249.8 123.1v1.2M249.8 127.3v1.2M249.8 131.5v1.2M251.6 134.5h.8M251.6 135.1h.8M251.6 134.1h.8v1.5h-.8z"/>
<circle cx="232" cy="114.4" r=".6"/>
<circle cx="238.2" cy="116.5" r=".6"/>
<circle cx="243.3" cy="118.6" r=".6"/>
<circle cx="243.7" cy="129.6" r=".6"/>
</g>
<g fill="#000">
<circle cx="225.3" cy="120" r=".76"/>
<circle cx="225.3" cy="124.5" r=".76"/>
<circle cx="225.3" cy="122.2" r=".76"/>
</g>
<path d="M235.2 170.1l.6-.2h4.5a.75 .75 0 0 1 .7 .7v5.4a.75 .75 0 0 1-.7 .8h-4.5a.75 .75 0 0 1-.8-.8v-5.4z" fill="#ff8080"/>
<g fill="#000">
<circle cx="240.1" cy="162.8" r=".6"/>
<circle cx="240.1" cy="164.7" r=".6"/>
<circle cx="240.1" cy="160.9" r=".6"/>
<circle cx="242" cy="162.8" r=".6"/>
<circle cx="242" cy="164.7" r=".6"/>
<circle cx="242" cy="160.9" r=".6"/>
</g>
<g fill="none" stroke="#000" stroke-width=".21">
<path d="M223 152.7v46.6a1.5 1.5 0 0 1 1.5-1.5 1.5 1.5 0 0 1 1.5 1.5 1.5 1.5 0 0 1-1.5 1.5h27a1.5 1.5 0 0 1-1.5-1.5 1.5 1.5 0 0 1 1.5-1.5 1.5 1.5 0 0 1 1.5 1.5v-46.6M227.3 155.8h.8M227.3 155.2h.8M227.3 154.7h.8v1.5h-.8zM229.1 155.8h.8M229.1 155.2h.8M229.1 154.7h.8v1.5h-.8zM231.3 152.7v.8h13.5v-.8M246.3 153h.7v.3h-.7M246.3 152.7v.8h4.5v-.8M247.5 156.3h1.5v.7h-1.5zM247.5 154.5h1.5v.7h-1.5z"/>
<path d="M247.9 154.5v.7M247.9 156.3v.7M248.5 154.5v.7M248.5 156.3v.7M249.1 152.7a.58 .58 0 0 0 .9 0M250.6 154.5h1.5v.7h-1.5zM250.6 156.3h1.5v.7h-1.5zM250.8 153h-.7v.3h.7M251.1 154.5v.7M251.1 156.3v.7M251.7 154.5v.7M251.7 156.3v.7"/>
<path d="M223.8 175.6h5.7v9h-5.7zM223.8 161h5.7v9h-5.7zM225.9 161v-.9h1.5v.9M225.9 170v.9h1.5v-.9M225.9 175.6v-.9h1.5v.9M230.5 175.6h.7M230.5 175h.7M230.5 174.5h.7v1.5h-.7zM233.9 174.1h.8v1.5h-.8zM233.9 174.5h.8M233.9 175.1h.8M234.1 177h1.5v.7h-1.5z"/>
<path d="M234.6 177v.7M235.2 177v.7M235.7 172h4.6v2.6h-4.6zM236.2 174.6v1h.8v-1M236.2 172v-.9h.8v.9M237.3 177h1.5v.7h-1.5zM237.7 174.6v1h.7v-1M237.7 172v-.9h.7v.9M237.7 177v.7M238.3 177v.7M239.1 174.6v1h.7v-1M239.1 172v-.9h.7v.9"/>
<path d="M240.4 177h1.5v.7h-1.5zM240.9 177v.7M241.5 177v.7M242.8 170.2h.7M242.8 169.6h.7M242.8 169.1h.7v1.5h-.7zM244.9 175.6h.7M244.9 175h.7M244.9 174.5h.7v1.5h-.7zM246.1 161.7h-1.2v7.6h1.2M246.1 160.8h5.1v9.4h-5.1zM246.6 175.6h5.7v9h-5.7z"/>
<path d="M248.7 175.6v-.9h1.5v.9M251.2 167.2h1.3v2.1h-1.3M251.2 161.7h1.3v2.2h-1.3M225.9 184.6v.9h1.5v-.9M226.9 198.4h22.2v1.3h-22.2zM229.3 199.7v2.6M230.8 193.6v4.8M245.2 193.6v4.8M246.8 199.7v2.6M248.7 184.6v.9h1.5v-.9"/>
<circle cx="236.9" cy="173.4" r=".6"/>
<circle cx="238" cy="188.8" r="8.6"/>
</g>
<g font-size="3">
<text x="8.5" y="12.8">C17</text>
<text x="8.5" y="16.8">1x 100n 48V 0603</text>
<text x="80.5" y="12.8">C18 C22</text>
<text x="80.5" y="16.8">2x 1µ 0402</text>
<text x="152.5" y="12.8">J1</text>
<text x="152.5" y="16.8">1x ~ FTSH-105-01-F-D-K</text>
<text x="224.5" y="12.8">SW1 SW2 SW3</text>
<text x="224.5" y="16.8">3x ~ KSR232G</text>
<text x="8.5" y="19.8">Farnell 431989</text>
<text x="80.5" y="19.8">Farnell 1458896</text>
<text x="152.5" y="19.8">Farnell 2856426</text>
<text x="224.5" y="19.8">Farnell 2845744</text>
<text x="8.5" y="78.3">D2 D1</text>
<text x="8.5" y="82.3">2x LED 0603-LED</text>
<text x="80.5" y="78.3">C16</text>
<text x="80.5" y="82.3">1x 0µ47 48V 0603</text>
<text x="152.5" y="78.3">D3</text>
<text x="152.5" y="82.3">1x LED 0603-LED</text>
<text x="224.5" y="78.3">IC3</text>
<text x="224.5" y="82.3">1x MCP1700 SOT-23</text>
<text x="8.5" y="85.3">Farnell 2290328</text>
<text x="80.5" y="85.3">Farnell 2211183</text>
<text x="152.5" y="85.3">Farnell 2290329</text>
<text x="224.5" y="85.3">Farnell 1851940</text>
<text x="8.5" y="143.8">IC2</text>
<text x="80.5" y="143.8">L1</text>
<text x="152.5" y="143.8">Y1</text>
<text x="224.5" y="143.8">IC6</text>
<text x="8.5" y="147.8">1x MAX15062 TDFN-8</text>
<text x="80.5" y="147.8">1x 33µ LPS4018</text>
<text x="152.5" y="147.8">1x 25M XTAL-25x20</text>
<text x="224.5" y="147.8">1x MAX11665AUT SOT-23-6</text>
<text x="8.5" y="150.8">Farnell 2516650</text>
<text x="80.5" y="150.8">Farnell 2408110</text>
<text x="152.5" y="150.8">Farnell 2849479</text>
<text x="224.5" y="150.8">Farnell 2513633</text>
</g>
</svg>
